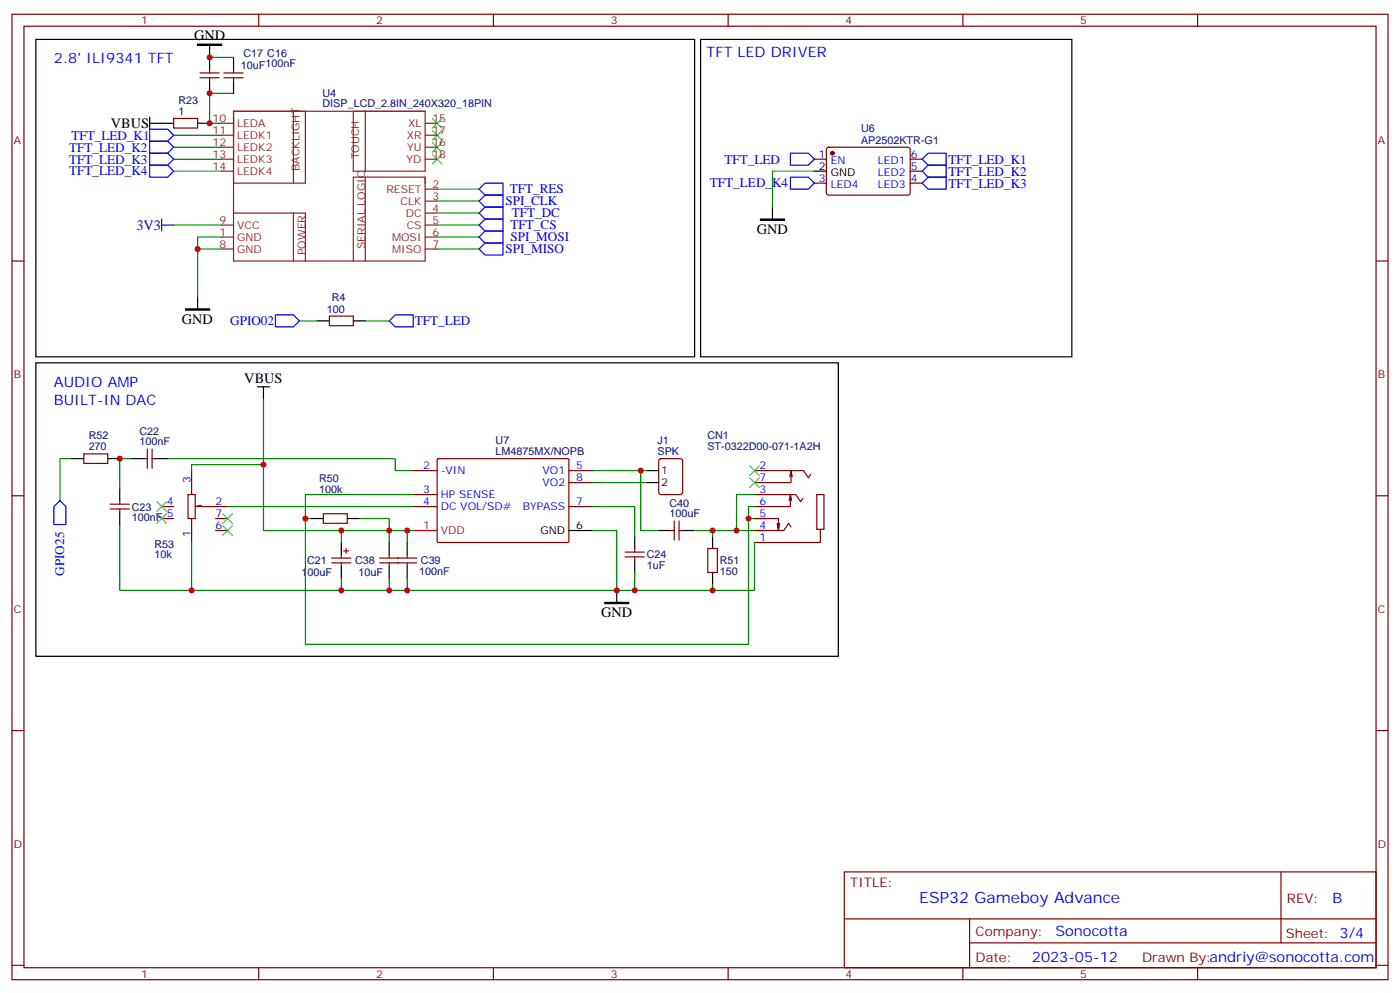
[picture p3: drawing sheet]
<svg xmlns="http://www.w3.org/2000/svg" width="412mm" height="292mm" viewBox="0 0 412 292" stroke-linecap="round" stroke-linejoin="round" font-family="sans-serif">
<g fill="none" stroke="#870000" stroke-width=".35">
<path d="M3.5 4.2h405.4v284.3h-405.4zM7.1 7.7h398.2v277.3h-398.2zM76.2 4.2v3.5M145.3 4.2v3.5M214.5 4.2v3.5M283.6 4.2v3.5M352.8 4.2v3.5M51.2 34.9h7v2.8h-7zM58.9 22.9h5.7M58.9 21.5h5.7M61.7 20.4v1.1M61.7 22.9v1.1"/>
<path d="M66 22.9h5.6M66 21.5h5.6M68.8 20.4v1.1M68.8 22.9v1.1M239.9 46.9h3.5M239.9 53.9h3.5M243.7 43.6l.4-.2h23.6l.4 .7-.1 12.9-.6 .5-23.6-.1-.4-.6v-12.7zM268.1 46.9h3.5M268.1 53.9h3.5M268.1 50.4h3.5M3.5 76.9h3.6M405.3 76.9h3.6"/>
<path d="M97 93.1h7.1v2.8h-7.1zM24.7 133.7h7v2.8h-7zM42.3 135.1h1.1M43.4 132.3v5.6M44.8 132.3v5.6M44.8 135.1h1.1M56.4 138.6v7.1M121.7 138.6h7.1M128.8 135.3l.3-.2h38.3l.2 .3-.1 24.2-.3 .2-38.3-.1-.1-.3zM167.6 138.6h7M194.3 135.3l.4-.2h5.7l.6 .4 .1 9.5-.5 .6-5.9 .1-.6-.5-.1-9.4zM222.2 138.6h14.5l1.4 2.1 .7-1"/>
<path d="M233 138.6l-.3 1.8M3.5 146h3.6M32.5 148.5h5.6M32.5 149.9h5.6M35.3 147.4v1.1M35.3 149.9v1.1M47.6 149.2h3.6M47.6 152.7h3.6M55.4 145.7h2.1v7h-2.1zM56.4 152.7v7.1M59.3 148.8l-1.8 .4h9.5M63.5 152.7h3.5"/>
<path d="M63.5 156.2h3.5M95.2 151.3h7.1v2.8h-7.1zM121.7 149.2h7.1M121.7 145.7h7.1M167.6 142.1h7M167.6 149.2h7M197.6 156.2h1M198.6 153.4v5.7M200 156.2h1.1M200 153.4v5.7M222.2 145.7h12.2l1.4 2.1 .7-1.1M222.2 159.8h3.6"/>
<path d="M225.8 152.7h-3.6h7.1v3.5l-.3-2.1M229.7 154.1l-.4 2.1M232.8 145.7l-.3 1.7M233 155.2l-.7-1.1-1.4 2.1h-8.7h3.6M233.2 147.4l-.4-1.7v3.5h-10.6M233.4 140.4l-.4-1.8v3.5h-10.8M240.6 145.7h2.1v10.2h-2.1zM241.7 155.9v3.9h-17.7M405.3 146h3.6M97.7 165.8h5.7M97.7 164.4h5.7M100.5 163.3v1.1"/>
<path d="M100.5 165.8v1M101.2 162.2h1.5M102 161.5v1.4M111.8 165.8h11M111.8 164.4h11M114.7 163.3v1.1M114.7 165.8v1M119.9 163.3v1.1M119.9 165.8v1M184.1 164h5.7M184.1 162.6h5.7M187 161.5v1.1"/>
<path d="M187 164v1.1M208.5 161.5h2.8v7.1h-2.8zM3.5 215.2h3.6M405.3 215.2h3.6M248.7 256.8h156.6v28.2h-156.6zM377.3 256.8v20.9M248.7 270.6h156.5M285.6 277.7h119.6M285.6 270.6v14.1M3.5 284.3h3.6M76.2 285v3.5M145.3 285v3.5"/>
<path d="M214.5 285v3.5M283.6 285v3.5M352.8 285v3.5M405.3 284.3h3.6"/>
</g>
<g fill="none" stroke="#000" stroke-width=".35">
<path d="M10.6 11.6h194v93.5h-194zM61.7 13.4v7M68.8 16.9v3.5M206.4 11.6h109.3v93.5h-109.3zM44.1 36.3h7.1M44.1 34.5v3.6M58.2 36.3h3.5M61.7 24v3.5M68.8 24v3.5M239.9 50.4h3.5M227.5 61v3.5M58.2 87.5v3.5"/>
<path d="M93.5 94.5h3.5M104.1 94.5h3.5M10.6 106.9h236.3v86.4h-236.3zM75.8 113.9h3.6M77.6 113.9v3.5M21.2 135.1h3.5M31.7 135.1h3.6M38.8 135.1h3.5M45.9 135.1h3.5M190.5 138.6h3.5M35.3 143.9v3.5M35.3 151v3.5"/>
<path d="M91.7 152.7h3.5M100.5 159.8v3.5M102.3 152.7h3.5M114.7 159.8v3.5M119.9 159.8v3.5M167.6 156.2h7M187 158v3.5M190.5 142.1h3.5M194 156.2h3.6M201.1 156.2h3.5M209.9 158v3.5M100.5 166.8v3.6"/>
<path d="M114.7 166.8v3.6M119.9 166.8v3.6M181.7 173.9v3.5M187 165.1v3.5M209.9 168.6v3.5"/>
</g>
<g fill="none" stroke="#00f" stroke-width=".35">
<path d="M44.1 38.1h5.3l1.8 1.7-1.8 1.8h-5.3zM44.1 41.6h5.3l1.8 1.8-1.8 1.7h-5.3zM44.1 45.1h5.3l1.8 1.8-1.8 1.7h-5.3zM44.1 48.6h5.3l1.8 1.8-1.8 1.8h-5.3zM141.1 55.7l1.8-1.8h5.3v3.6h-5.3zM141.1 59.2l1.8-1.7h5.3v3.5h-5.3zM232.8 52.2h5.3l1.8 1.7-1.8 1.8h-5.3zM232.8 45.1h5.3l1.8 1.8-1.8 1.7h-5.3zM271.6 46.9l1.8-1.8h5.3v3.5h-5.3zM271.6 50.4l1.8-1.8h5.3v3.6h-5.3zM271.6 53.9l1.8-1.7h5.3v3.5h-5.3zM47.6 66.3h3.6"/>
<path d="M47.6 64.5v3.6M141.1 66.3l1.8-1.8h5.3v3.6h-5.3zM141.1 62.8l1.8-1.8h5.3v3.5h-5.3zM141.1 69.8l1.8-1.7h5.3v3.5h-5.3zM141.1 73.3l1.8-1.7h5.3v3.5h-5.3zM81.1 92.7h5.3l1.8 1.8-1.8 1.8h-5.3zM114.7 94.5l1.7-1.8h5.3v3.6h-5.3zM17.6 147.4l1.8 1.8v5.3h-3.5v-5.3z"/>
</g>
<g fill="none" stroke="#008700" stroke-width=".35">
<path d="M61.7 16.9h7.1M51.2 39.8h14.1M68.8 27.5h-7.1v8.8h3.6M51.2 43.4h14.1M51.2 46.9h14.1M51.2 50.4h14.1M128.8 55.7h12.3M128.8 59.2h12.3M239.9 50.4h-12.4v10.6M51.2 66.3h14.1M58.2 73.3h7.1M65.3 69.8h-7.1v17.7"/>
<path d="M128.8 73.3h12.3M128.8 62.8h12.3M128.8 66.3h12.3M128.8 69.8h12.3M88.2 94.5h5.3M107.6 94.5h7.1M77.6 117.4v38.8h37.1v-3.5h-8.9M21.2 135.1h-3.6v12.3M38.8 135.1h-3.5v8.8M49.4 135.1h67v3.5h5.3M77.6 136.8h-21.2v1.8M174.6 138.6h15.9"/>
<path d="M188.7 138.6v17.6h5.3M35.3 154.5v19.4h146.4M56.4 159.8v14.1M67 149.2h54.7M100.5 156.2v3.6M119.9 156.2h-5.2v3.6M121.7 145.7h-31.7v7h1.7M121.7 156.2h-1.8v3.6M174.6 156.2h7.1v17.7M174.6 149.2h12.4v8.8M174.6 142.1h15.9M204.6 156.2h17.6"/>
<path d="M209.9 156.2v1.8M220.5 152.7h1.7M222.2 159.8v14.1h-35.2M222.2 145.7h-5.2v10.5M222.2 149.2h-1.7v40.6h-130.5v-37.1M100.5 170.4v3.5M114.7 170.4v3.5M119.9 170.4v3.5M187 168.6v5.3h-5.3M209.9 172.1v1.8"/>
</g>
<g fill="none" stroke="#3c3" stroke-width=".35">
<path d="M127.4 34.9l2.8 2.8M127.4 38.4l2.8 2.8M130.2 34.9l-2.8 2.8M130.2 38.4l-2.8 2.8M127.4 41.9l2.8 2.9M127.4 45.5l2.8 2.8M130.2 41.9l-2.8 2.9M130.2 45.5l-2.8 2.8M220.8 137.2l2.9 2.8M223.7 137.2l-2.9 2.8M46.2 147.8l2.8 2.8M46.2 151.3l2.8 2.8"/>
<path d="M49 147.8l-2.8 2.8M49 151.3l-2.8 2.8M65.6 151.3l2.8 2.8M65.6 154.8l2.8 2.9M68.4 151.3l-2.8 2.8M68.4 154.8l-2.8 2.9M220.8 140.7l2.9 2.8M223.7 140.7l-2.9 2.8"/>
</g>
<path d="M58.2 13h7.1v.4h-7.1zM224 64.5h7.1v.4h-7.1zM54.7 91h7v.3h-7zM178.2 177.4h7v.4h-7z" fill="#000" stroke="#000" stroke-width=".35"/>
<g fill="none" stroke="#8c2424" stroke-width=".35">
<path d="M65.3 36.3h3.5M65.3 39.8h3.5M86.4 32.8v21.1M90 32.8v21.1h-21.2M104.1 32.8v17.6h21.1v-17.6h-56.4v44.1h56.4v-24.7h-21.1v24.7M107.6 32.8v17.6M125.2 36.3h3.6M125.2 39.8h3.6M65.3 43.4h3.5M65.3 46.9h3.5M65.3 50.4h3.5M107.6 52.2v24.7"/>
<path d="M125.2 43.4h3.6M125.2 46.9h3.6M125.2 55.7h3.6M125.2 59.2h3.6M65.3 73.3h3.5M65.3 69.8h3.5M65.3 66.3h3.5M68.8 62.8h21.2v14.1M86.4 62.8v14.1M125.2 73.3h3.6M125.2 69.8h3.6M125.2 66.3h3.6"/>
<path d="M125.2 62.8h3.6"/>
</g>
<path d="M121.7 156.2h7.1" fill="none" stroke="#f00" stroke-width=".35"/>
<circle cx="245.2" cy="45.1" r=".53" fill="#870000" stroke="#870000" stroke-width=".35"/>
<g fill="#c00">
<circle cx="58.2" cy="73.3" r=".88"/>
<circle cx="181.7" cy="173.9" r=".88"/>
<circle cx="119.9" cy="173.9" r=".88"/>
<circle cx="119.9" cy="156.2" r=".88"/>
<circle cx="114.7" cy="156.2" r=".88"/>
<circle cx="187" cy="173.9" r=".88"/>
<circle cx="188.7" cy="138.6" r=".88"/>
<circle cx="217" cy="156.2" r=".88"/>
<circle cx="209.9" cy="173.9" r=".88"/>
<circle cx="209.9" cy="156.2" r=".88"/>
<circle cx="90" cy="152.7" r=".88"/>
<circle cx="114.7" cy="173.9" r=".88"/>
<circle cx="100.5" cy="173.9" r=".88"/>
<circle cx="100.5" cy="156.2" r=".88"/>
<circle cx="56.4" cy="173.9" r=".88"/>
<circle cx="220.5" cy="152.7" r=".88"/>
<circle cx="35.3" cy="135.1" r=".88"/>
<circle cx="77.6" cy="136.8" r=".88"/>
<circle cx="61.7" cy="36.3" r=".88"/>
<circle cx="61.7" cy="27.5" r=".88"/>
<circle cx="61.7" cy="16.9" r=".88"/>
</g>
<text font-size="4.6" fill="#00f" x="270.8" y="265.8">ESP32 Gameboy Advance</text>
<g font-size="4.2">
<text x="57.1" y="11.9">GND</text>
<text x="32.6" y="37.7">VBUS</text>
<text x="223" y="68.8">GND</text>
<text x="53.6" y="95.4">GND</text>
<text x="72" y="112.8">VBUS</text>
<text x="177.1" y="181.7">GND</text>
</g>
<g font-size="4.2" fill="#00f">
<text x="208.1" y="16.9">TFT LED DRIVER</text>
<text x="15.9" y="18.7">2.8' ILI9341 TFT</text>
<text x="15.9" y="113.9">AUDIO AMP</text>
<text x="15.9" y="119.2">BUILT-IN DAC</text>
<text x="392.5" y="266">B</text>
<text x="310.9" y="275.6">Sonocotta</text>
<text x="304" y="283.4">2023-05-12</text>
</g>
<text font-size="4.2" fill="#000080" x="40.2" y="67.7">3V3</text>
<g font-size="3.9" fill="#00f">
<text x="21" y="41.1">TFT_LED_K1</text>
<text x="20.4" y="44.6">TFT_LED_K2</text>
<text x="20.4" y="48.2">TFT_LED_K3</text>
<text x="20.4" y="51.7">TFT_LED_K4</text>
<text x="213.4" y="48.2">TFT_LED</text>
<text x="279.4" y="48.2">TFT_LED_K1</text>
<text x="279.4" y="51.7">TFT_LED_K2</text>
<text x="150.2" y="56.9">TFT_RES</text>
<text x="209.1" y="55.2">TFT_LED_K4</text>
<text x="279.4" y="55.3">TFT_LED_K3</text>
<text x="148.9" y="60.4">SPI_CLK</text>
<text x="150.7" y="63.9">TFT_DC</text>
<text x="150.4" y="71.1">SPI_MOSI</text>
<text x="150.4" y="67.6">TFT_CS</text>
<text x="148.9" y="74.5">SPI_MISO</text>
<text x="67.8" y="95.8">GPIO02</text>
<text x="122.2" y="95.8">TFT_LED</text>
<text x="18.9" y="169.6" transform="rotate(-90 18.9 169.6)">GPIO25</text>
</g>
<g font-size="3.9" fill="#800">
<text x="250.5" y="261.4">TITLE:</text>
<text x="379.1" y="266">REV:</text>
<text x="287.4" y="275.6">Company:</text>
<text x="378.7" y="276.2">Sheet: 3/4</text>
<text x="287.4" y="283.2">Date:</text>
<text x="336.4" y="283.3">Drawn By:andriy@sonocotta.com</text>
</g>
<g font-size="3.2" fill="#800">
<text x="41.6" y="7.2">1</text>
<text x="110.8" y="7.2">2</text>
<text x="179.9" y="7.2">3</text>
<text x="249.1" y="7.2">4</text>
<text x="318.2" y="7.2">5</text>
<text x="4.1" y="42.3">A</text>
<text x="405.9" y="42.3">A</text>
<text x="4.1" y="111.4">B</text>
<text x="405.9" y="111.4">B</text>
<text x="4.1" y="180.6">C</text>
<text x="405.9" y="180.6">C</text>
<text x="4.1" y="249.7">D</text>
<text x="405.9" y="249.7">D</text>
<text x="41.6" y="288">1</text>
<text x="110.8" y="288">2</text>
<text x="179.9" y="288">3</text>
<text x="249.1" y="288">4</text>
<text x="318.2" y="288">5</text>
</g>
<g font-size="3.2" fill="#000080">
<text x="71.7" y="16.7">C17 C16</text>
<text x="71" y="20.2">10uF100nF</text>
<text x="95" y="28.7">U4</text>
<text x="52.6" y="33.8">1</text>
<text x="52.6" y="30.6">R23</text>
<text x="95" y="31.6">DISP_LCD_2.8IN_240X320_18PIN</text>
<text x="253.7" y="39">U6</text>
<text x="253.7" y="42.3">AP2502KTR-G1</text>
<text x="97.7" y="88.6">R4</text>
<text x="96.2" y="92.1">100</text>
<text x="26.1" y="129.4">R52</text>
<text x="41.1" y="131.2">100nF</text>
<text x="41.1" y="128">C22</text>
<text x="146" y="130.8">U7</text>
<text x="193.7" y="130.8">J1</text>
<text x="208.4" y="129.3">CN1</text>
<text x="26.1" y="132.6">270</text>
<text x="146" y="133.9">LM4875MX/NOPB</text>
<text x="193.7" y="134">SPK</text>
<text x="208.4" y="132.5">ST-0322D00-071-1A2H</text>
<text x="94" y="141.9">R50</text>
<text x="94" y="145.1">100k</text>
<text x="197.2" y="149.2">C40</text>
<text x="38.8" y="153.6">100nF</text>
<text x="38.8" y="150.4">C23</text>
<text x="197.2" y="152.4">100uF</text>
<text x="45.5" y="161.3">R53</text>
<text x="45.5" y="164.5">10k</text>
<text x="90.5" y="166.2">C21</text>
<text x="104.6" y="166.2">C38</text>
<text x="124" y="166.2">C39</text>
<text x="190.5" y="167.6">1uF</text>
<text x="190.5" y="164.4">C24</text>
<text x="212" y="166.2">R51</text>
<text x="88.8" y="169.7">100uF</text>
<text x="105.6" y="169.7">10uF</text>
<text x="123.5" y="169.4">100nF</text>
<text x="212" y="169.4">150</text>
</g>
<g font-size="3.2" fill="#8d2323">
<text x="62.6" y="35.9">10</text>
<text x="127.4" y="35.9">15</text>
<text x="62.6" y="39.5">11</text>
<text x="69.8" y="37.4">LEDA</text>
<text x="69.8" y="40.9">LEDK1</text>
<text x="119.8" y="40.9">XR</text>
<text x="120.2" y="37.4">XL</text>
<text x="127.4" y="39.5">17</text>
<text x="62.6" y="43">12</text>
<text x="62.6" y="46.5">13</text>
<text x="69.8" y="44.4">LEDK2</text>
<text x="69.8" y="47.9">LEDK3</text>
<text x="105.8" y="46.9" transform="rotate(-90 105.8 46.9)">TOUCH</text>
<text x="119.8" y="47.9">YD</text>
<text x="119.9" y="44.4">YU</text>
<text x="127.4" y="46.5">18</text>
<text x="127.4" y="43">16</text>
<text x="62.6" y="50.1">14</text>
<text x="69.8" y="51.5">LEDK4</text>
<text x="88.2" y="50.4" transform="rotate(-90 88.2 50.4)">BACKLIGHT</text>
<text x="113.8" y="56.8">RESET</text>
<text x="127.4" y="55.4">2</text>
<text x="127.4" y="58.9">3</text>
<text x="64.7" y="65.9">9</text>
<text x="118" y="60.3">CLK</text>
<text x="119.5" y="63.8">DC</text>
<text x="127.4" y="65.9">5</text>
<text x="127.4" y="62.4">4</text>
<text x="64.7" y="69.5">1</text>
<text x="69.8" y="67.3">VCC</text>
<text x="69.8" y="70.9">GND</text>
<text x="115.5" y="70.9">MOSI</text>
<text x="119.8" y="67.3">CS</text>
<text x="127.4" y="69.5">6</text>
<text x="64.7" y="73">8</text>
<text x="69.8" y="74.4">GND</text>
<text x="90" y="75.1" transform="rotate(-90 90 75.1)">POWER</text>
<text x="107.6" y="73.3" transform="rotate(-90 107.6 73.3)">SERIAL LOGIC</text>
<text x="115.5" y="74.4">MISO</text>
<text x="127.4" y="73">7</text>
</g>
<g font-size="3.2" fill="#00f">
<text x="241.2" y="46.5">1</text>
<text x="268.3" y="46.5">6</text>
<text x="241.2" y="53.6">3</text>
<text x="244.7" y="48.3">EN</text>
<text x="258.6" y="51.8">LED2</text>
<text x="258.6" y="48.3">LED1</text>
<text x="268.3" y="53.6">4</text>
<text x="268.3" y="50.1">5</text>
<text x="244.7" y="55.4">LED4</text>
<text x="258.6" y="55.4">LED3</text>
<text x="56.1" y="142.1" transform="rotate(-90 56.1 142.1)">3</text>
<text x="124.6" y="138.3">2</text>
<text x="129.8" y="139.7">-VIN</text>
<text x="159.8" y="139.7">VO1</text>
<text x="159.8" y="143.2">VO2</text>
<text x="169.7" y="138.3">5</text>
<text x="169.7" y="141.8">8</text>
<text x="223.8" y="138.3">2</text>
<text x="223.8" y="141.8">7</text>
<text x="49.1" y="148.8">4</text>
<text x="63.5" y="148.8">2</text>
<text x="124.6" y="148.8">4</text>
<text x="124.6" y="145.3">3</text>
<text x="129.8" y="146.7">HP SENSE</text>
<text x="169.7" y="148.8">7</text>
<text x="223.8" y="145.3">3</text>
<text x="223.8" y="148.8">6</text>
<text x="49.1" y="152.4">5</text>
<text x="63.5" y="152.4">7</text>
<text x="63.5" y="155.9">6</text>
<text x="129.8" y="150.2">DC VOL/SD#</text>
<text x="154" y="150.2">BYPASS</text>
<text x="223.8" y="152.4">5</text>
<text x="223.8" y="155.9">4</text>
<text x="56.1" y="158.3" transform="rotate(-90 56.1 158.3)">1</text>
<text x="223.8" y="159.4">1</text>
</g>
<g font-size="3.2">
<text x="241.2" y="50.1">2</text>
<text x="244.7" y="51.8">GND</text>
<text x="194.7" y="139.7">1</text>
<text x="194.7" y="143.2">2</text>
<text x="169.7" y="155.9">6</text>
<text x="159.2" y="157.3">GND</text>
</g>
<g font-size="3.2" fill="#f00">
<text x="124.6" y="155.9">1</text>
<text x="129.8" y="157.3">VDD</text>
</g>
</svg>
